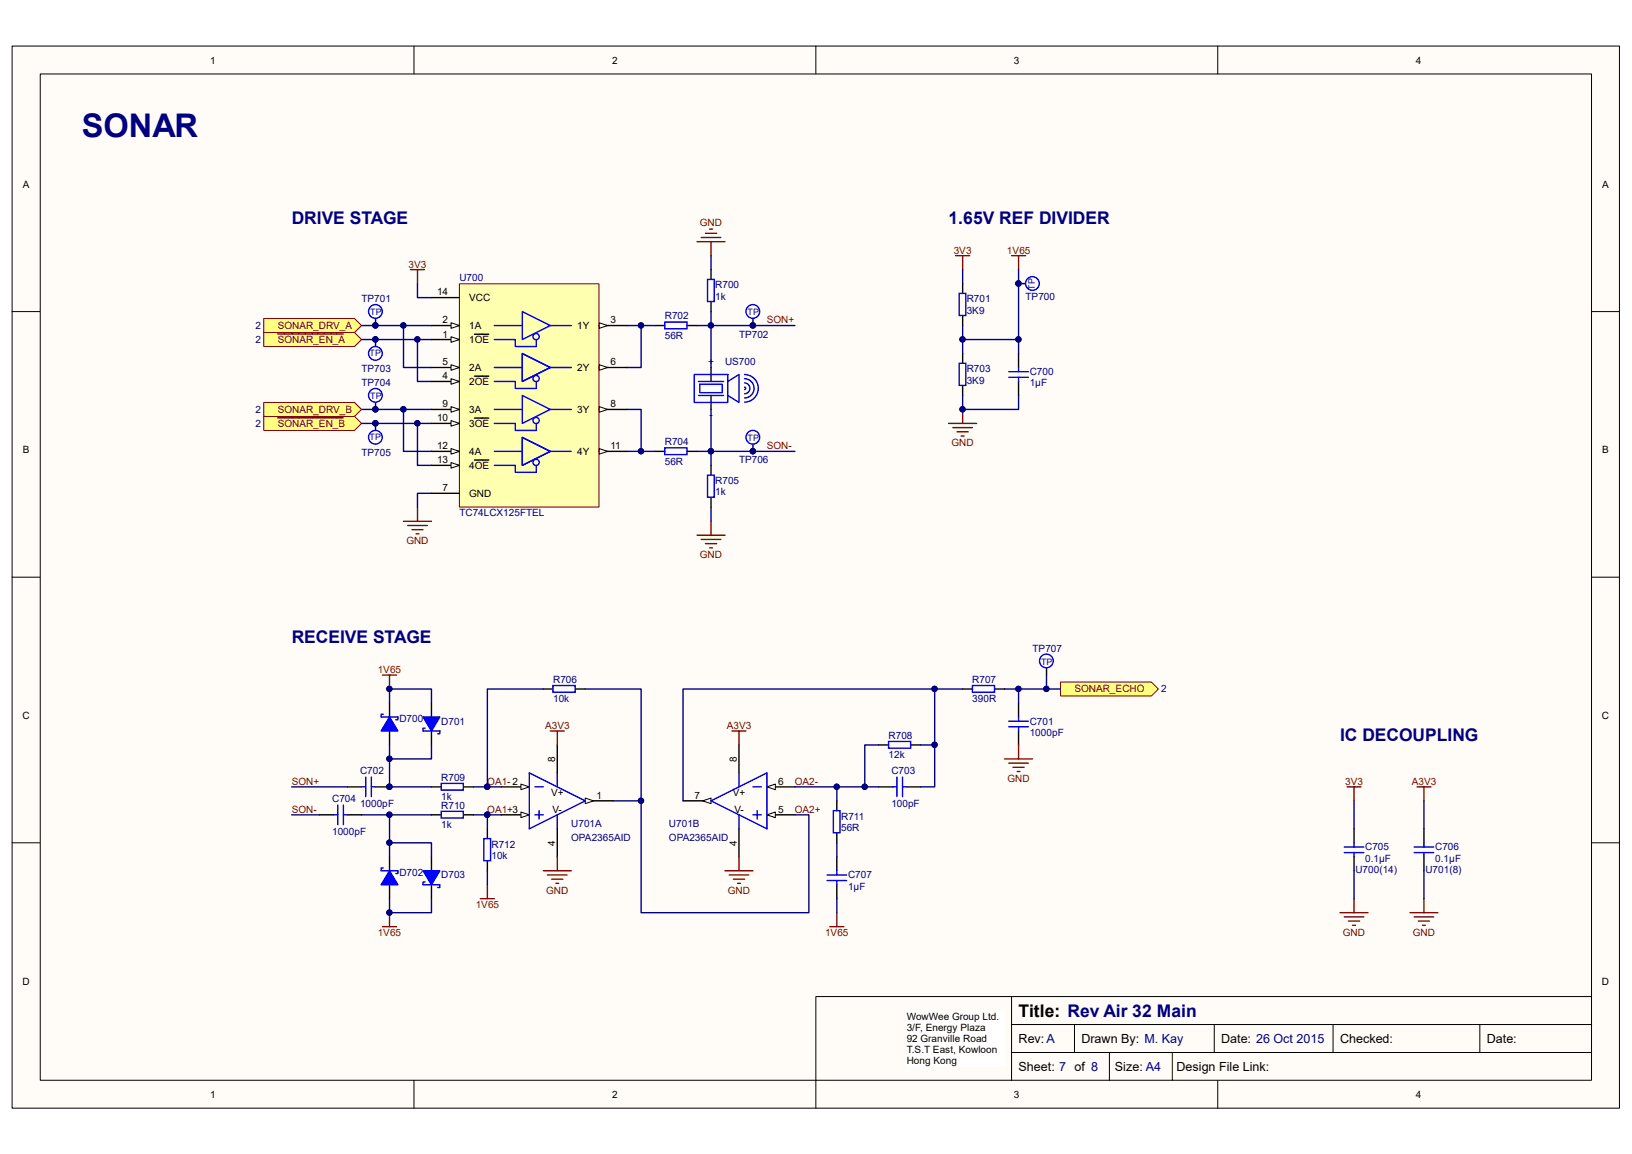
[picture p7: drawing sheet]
<svg xmlns="http://www.w3.org/2000/svg" width="297mm" height="210mm" viewBox="0 0 297 210" stroke-linecap="round" stroke-linejoin="round" font-family="sans-serif">
<path d="M2.2 8.4h292.5v193.3h-292.5z" fill="#fffcf8"/>
<path d="M2.2 8.4h292.5v193.3h-292.5z" fill="none" stroke="#000" stroke-width=".18"/>
<path d="M7.4 13.5h282.2v183.1h-282.2z" fill="#fffcf8"/>
<g fill="none" stroke="#000" stroke-width=".18">
<path d="M7.3 13.5h282.3v183.1h-282.3zM75.3 8.4v5.1M148.5 8.4v5.1M221.6 8.4v5.1M2.2 56.7h5.1M289.7 56.7h5.1M2.2 105h5.1M289.7 105h5.1M2.2 153.4h5.1M289.7 153.4h5.1M75.3 196.6v5.1M184.1 186.5h105.6"/>
<path d="M184.1 191.5h105.6M184.1 181.4v15.2M195.5 186.5v5M201.9 191.5v5.1M213.4 191.5v5.1M221 186.5v5M221.6 196.6v5.1M289.7 181.4h-141.2v20.3"/>
</g>
<path d="M165.1 184h17.7v10.1h-17.7z" fill="#fff"/>
<path d="M165 183.9h17.8v10.2h-17.8z" fill="none" stroke="#fff" stroke-width=".18"/>
<path d="M242.6 186.5v5M269.3 186.5v5" fill="none" stroke="#000" stroke-width=".18"/>
<path d="M83.7 51.7h25.3v40.6h-25.3z" fill="#ffffb0"/>
<path d="M83.6 51.6h25.4v40.7h-25.4z" fill="none" stroke="#800000" stroke-width=".18"/>
<path d="M78.5 61.8h5.1" fill="none" stroke="#000" stroke-width=".25"/>
<path d="M82.1 61.3l1.5 .5-1.5 .5z" fill="#fffcf8" stroke="#000" stroke-width=".18"/>
<path d="M78.5 59.2h5.1M86.4 60.8h2.6" fill="none" stroke="#000" stroke-width=".25"/>
<path d="M82.1 58.7l1.5 .5-1.5 .6z" fill="#fffcf8" stroke="#000" stroke-width=".18"/>
<path d="M78.5 54.2h5.1M109 59.2h5.1M78.5 89.8h5.1" fill="none" stroke="#000" stroke-width=".25"/>
<path d="M109 58.7l1.6 .5-1.6 .6z" fill="#fffcf8" stroke="#000" stroke-width=".18"/>
<path d="M78.5 69.4h5.1" fill="none" stroke="#000" stroke-width=".25"/>
<path d="M82.1 68.9l1.5 .5-1.5 .5z" fill="#fffcf8" stroke="#000" stroke-width=".18"/>
<path d="M78.5 66.9h5.1M86.4 68.5h2.6" fill="none" stroke="#000" stroke-width=".25"/>
<path d="M82.1 66.4l1.5 .5-1.5 .5z" fill="#fffcf8" stroke="#000" stroke-width=".18"/>
<path d="M109 66.9h5.1" fill="none" stroke="#000" stroke-width=".25"/>
<path d="M109 66.4l1.6 .5-1.6 .5z" fill="#fffcf8" stroke="#000" stroke-width=".18"/>
<path d="M78.5 84.7h5.1" fill="none" stroke="#000" stroke-width=".25"/>
<path d="M82.1 84.2l1.5 .5-1.5 .5z" fill="#fffcf8" stroke="#000" stroke-width=".18"/>
<path d="M78.5 82.1h5.1M86.4 83.7h2.6" fill="none" stroke="#000" stroke-width=".25"/>
<path d="M82.1 81.6l1.5 .5-1.5 .6z" fill="#fffcf8" stroke="#000" stroke-width=".18"/>
<path d="M109 82.1h5.1" fill="none" stroke="#000" stroke-width=".25"/>
<path d="M109 81.6l1.6 .5-1.6 .6z" fill="#fffcf8" stroke="#000" stroke-width=".18"/>
<path d="M78.5 77.1h5.1" fill="none" stroke="#000" stroke-width=".25"/>
<path d="M82.1 76.5l1.5 .6-1.5 .5z" fill="#fffcf8" stroke="#000" stroke-width=".18"/>
<path d="M78.5 74.5h5.1M86.4 76.1h2.6" fill="none" stroke="#000" stroke-width=".25"/>
<path d="M82.1 74l1.5 .5-1.5 .5z" fill="#fffcf8" stroke="#000" stroke-width=".18"/>
<path d="M109 74.5h5.1" fill="none" stroke="#000" stroke-width=".25"/>
<path d="M109 74l1.6 .5-1.6 .5z" fill="#fffcf8" stroke="#000" stroke-width=".18"/>
<g fill="none" stroke="#00f" stroke-width=".25">
<path d="M90 59.2h5.1M95.1 56.7l5 2.5-5 2.6zM100.1 59.2h3.9M121 58.6h4v1.2h-4zM128.8 50.9h1.2v4h-1.2zM90 69.4h3.8v1.3h3.8v-1.3M90 61.8h3.8v1.3h3.8v-1.3M90 77.1h3.8v1.2h3.8v-1.2M90 66.9h5.1M90 74.5h5.1M95.1 64.3l5 2.6-5 2.5zM95.1 72l5 2.5-5 2.6z"/>
<path d="M95.1 79.6l5 2.5-5 2.6zM100.1 66.9h3.9M100.1 74.5h3.9M126.3 68.2h6.2v5h-6.2zM127.1 69.4h4.6M127.1 72h4.6M127.4 69.9h4v1.6h-4zM132.5 69.4l2-1.2v5l-2-1.2M135.5 69.7a.99 .99 0 0 1 1 1 .99 .99 0 0 1-1 1M135.5 68.2a2.52 2.52 0 0 1 2.5 2.5 2.52 2.52 0 0 1-2.5 2.5M135.5 70.4l.2 .3-.2 .2M135.5 68.9a1.75 1.75 0 0 1 1.7 1.8 1.75 1.75 0 0 1-1.7 1.7"/>
<path d="M90 84.7h3.8v1.3h3.8v-1.3M90 82.1h5.1M100.1 82.1h3.9M121 81.5h4v1.2h-4zM128.8 86.5h1.2v4h-1.2z"/>
<circle cx="97.6" cy="76.5" r=".57"/>
<circle cx="97.6" cy="68.9" r=".57"/>
<circle cx="97.6" cy="61.3" r=".57"/>
<circle cx="97.6" cy="84.2" r=".57"/>
</g>
<g fill="none" stroke="#800000" stroke-width=".25">
<path d="M74.7 49.1h2.5M76 49.1v2.5M126.9 44h5M127.6 43.2h3.6M128.4 42.5h2M129.1 41.7h.6M129.4 44v2.5M73.4 94.9h5.1M74.2 95.6h3.6M75 96.4h2M75.7 97.2h.5M76 92.3v2.6"/>
<path d="M126.9 97.4h5M127.6 98.2h3.6M128.4 98.9h2M129.1 99.7h.6M129.4 94.9v2.5"/>
</g>
<path d="M119.2 59.2h1.8M125.1 59.2h1.8M129.4 49.1v1.8M129.4 54.9v1.8M129.4 66.9v2.5M129.4 72v2.5M119.2 82.1h1.8M125.1 82.1h1.8M129.4 84.7v1.8M129.4 90.5v1.8" fill="none" stroke="#000" stroke-width=".25"/>
<g fill="none" stroke="#000080" stroke-width=".25">
<path d="M73.4 59.2v7.7h5.1M76 51.6v2.6h2.5M114.1 59.2h5.1M116.7 59.2v7.7h-2.6M126.9 59.2h2.5v7.7M129.4 56.7v2.5h15.3M129.4 46.5v2.6M65.8 74.5h7.6M76 77.1v7.6h2.5M76 61.8v7.6h2.5M78.5 74.5h-5.1v7.6h5.1M114.1 74.5h2.6v7.6"/>
<path d="M129.4 74.5v7.6h-2.5M78.5 89.8h-2.5v2.5M114.1 82.1h5.1M129.4 92.3v2.6M144.7 82.1h-15.3v2.6"/>
</g>
<g fill="#000080" stroke="#000080" stroke-width=".18">
<circle cx="73.4" cy="74.5" r=".48"/>
<circle cx="76" cy="77" r=".48"/>
<circle cx="68.3" cy="74.5" r=".48"/>
<circle cx="76" cy="61.8" r=".48"/>
<circle cx="73.4" cy="59.2" r=".48"/>
<circle cx="116.7" cy="59.2" r=".48"/>
<circle cx="116.7" cy="82.1" r=".48"/>
<circle cx="129.4" cy="59.2" r=".48"/>
<circle cx="129.4" cy="82.1" r=".48"/>
<circle cx="137" cy="82.1" r=".48"/>
<circle cx="137" cy="59.2" r=".48"/>
</g>
<g fill="#ffff80" stroke="#800000" stroke-width=".18">
<path d="M48 58h16.5l1.3 1.2-1.3 1.3h-16.5z" fill-rule="evenodd"/>
<path d="M48 73.2h16.5l1.3 1.3-1.3 1.3h-16.5z" fill-rule="evenodd"/>
<path d="M48 60.5h16.5l1.3 1.3-1.3 1.3h-16.5z" fill-rule="evenodd"/>
</g>
<path d="M50.5 60.8h11.9" fill="none" stroke="#800000" stroke-width=".25"/>
<path d="M48 75.8h16.5l1.3 1.3-1.3 1.2h-16.5z" fill-rule="evenodd" fill="#ffff80" stroke="#800000" stroke-width=".18"/>
<path d="M50.5 76h11.9" fill="none" stroke="#800000" stroke-width=".25"/>
<path d="M106.5 145.7h5.1" fill="none" stroke="#000" stroke-width=".25"/>
<path d="M106.5 145.2l1.5 .5-1.5 .6z" fill="#fffcf8" stroke="#000" stroke-width=".18"/>
<path d="M91.2 143.2h5.1" fill="none" stroke="#000" stroke-width=".25"/>
<path d="M94.8 142.7l1.5 .5-1.5 .5z" fill="#fffcf8" stroke="#000" stroke-width=".18"/>
<path d="M91.2 148.3h5.1" fill="none" stroke="#000" stroke-width=".25"/>
<path d="M94.8 147.8l1.5 .5-1.5 .5z" fill="#fffcf8" stroke="#000" stroke-width=".18"/>
<path d="M96.3 140.7l10.2 5-10.2 5.1zM97.3 143.2h1.6M97.3 148.3h1.6M98.1 147.5v1.6M101.4 140.7v2.5M101.4 148.3v2.5" fill="none" stroke="#00f" stroke-width=".25"/>
<path d="M101.4 135.6v5.1M101.4 150.8v5.1M139.6 148.3h5.1" fill="none" stroke="#000" stroke-width=".25"/>
<path d="M139.6 148.3l1.5-.5v1z" fill="#fffcf8" stroke="#000" stroke-width=".18"/>
<path d="M139.6 143.2h5.1" fill="none" stroke="#000" stroke-width=".25"/>
<path d="M139.6 143.2l1.5-.5v1z" fill="#fffcf8" stroke="#000" stroke-width=".18"/>
<path d="M124.3 145.7h5.1" fill="none" stroke="#000" stroke-width=".25"/>
<path d="M127.9 145.7l1.5-.5v1.1z" fill="#fffcf8" stroke="#000" stroke-width=".18"/>
<g fill="none" stroke="#00f" stroke-width=".25">
<path d="M174.6 53.4h1.2v4h-1.2zM174.6 66.1h1.2v4h-1.2zM183.6 67.6h3.6M183.6 68.7h3.6M185.4 66.9v.7M185.4 68.7v.7M69.7 130h-.3v.5h3v.5h-.4M77.4 132.5h-.4v.5h3v.5h-.3M100.6 124.8h4.1v1.2h-4.1zM161.7 134.9h4v1.3h-4zM177 124.8h4v1.2h-4zM183.6 131.2h3.6"/>
<path d="M183.6 132.3h3.6M185.4 130.5v.7M185.4 132.3v.7M60.7 148.3h.8M61.5 146.5v3.6M62.5 148.3h.8M62.5 146.5v3.6M65.8 143.2h.8M66.6 141.4v3.6M67.6 143.2h.7M67.6 141.4v3.6M69.7 158h-.3v.5h3v.5h-.4"/>
<path d="M80.3 142.6h4v1.2h-4zM80.3 147.7h4v1.2h-4zM88.1 152.6h1.2v4h-1.2zM129.4 145.7l10.2-5v10.1zM134.5 140.7v2.5M134.5 148.3v2.5M137 143.2h1.6M137 148.3h1.6M137.8 147.5v1.6M150.5 159.2h3.6M151.7 147.5h1.2v4h-1.2zM152.3 158.5v.7"/>
<path d="M162.5 143.2h.7M163.2 141.4v3.6M164.3 143.2h.7M164.3 141.4v3.6M77.4 160.5h-.4v.5h3v.5h-.3M150.5 160.3h3.6M152.3 160.3v.7"/>
</g>
<g fill="none" stroke="#000" stroke-width=".25">
<path d="M175.2 51.6v1.8M175.2 57.5v1.7M175.2 64.3v1.8M175.2 70.2v1.8M185.4 64.3v2.6M185.4 69.4v2.6M70.9 127.9v2.6M70.9 133v2.6M78.5 127.9v2.6M78.5 133v2.6M98.9 125.4h1.8M104.7 125.4h1.8"/>
<path d="M134.5 135.6v5.1M159.9 135.6h1.8M165.8 135.6h1.8M175.2 125.4h1.8M181 125.4h1.8M185.4 127.9v2.6M185.4 133v2.6M190.5 121.6v1.3M58.2 148.3h2.5M63.3 143.2h2.5M63.3 148.3h2.5M68.3 143.2h2.6"/>
<path d="M70.9 155.9v2.6M78.5 143.2h1.8M78.5 148.3h1.8M78.5 155.9v2.6M84.4 143.2h1.8M84.4 148.3h1.8M88.7 150.8v1.8M88.7 156.7v1.8M134.5 150.8v5.1M152.3 145.7v1.8M152.3 151.6v1.8M152.3 155.9v2.6"/>
<path d="M159.9 143.2h2.6M165 143.2h2.6M70.9 161v2.6M78.5 161v2.6M152.3 161v2.6"/>
</g>
<g fill="none" stroke="#800000" stroke-width=".25">
<path d="M173.9 46.5h2.6M175.2 46.5v2.6M184.1 46.5h2.5M185.4 46.5v2.6M172.6 77.1h5.1M173.4 77.8h3.6M174.2 78.6h2M174.9 79.3h.5M175.2 74.5v2.6M69.6 122.9h2.6M70.9 122.9v2.5M100.1 133h2.6"/>
<path d="M101.4 133v2.6M133.2 133h2.6M134.5 133v2.6M182.8 138.1h5.1M183.6 138.9h3.6M184.4 139.6h2M185.4 135.6v2.5M98.9 158.5h5.1M99.6 159.2h3.6M100.4 160h2M101.4 155.9v2.6M131.9 158.5h5.1"/>
<path d="M132.7 159.2h3.6M133.5 160h2M134.5 155.9v2.6M185.1 140.4h.5M69.6 168.6h2.6M70.9 166.1v2.5M87.4 163.6h2.6M88.7 161v2.6M101.2 160.8h.5M134.2 160.8h.5M151 168.6h2.6M152.3 166.1v2.5"/>
</g>
<g fill="#000080" stroke="#000080" stroke-width=".18">
<circle cx="175.2" cy="74.5" r=".48"/>
<circle cx="70.9" cy="143.2" r=".48"/>
<circle cx="70.9" cy="125.4" r=".48"/>
<circle cx="70.9" cy="166.1" r=".48"/>
</g>
<g fill="#00f" stroke="#00f" stroke-width=".25">
<path d="M70.9 130.5l1.5 2.5h-3z"/>
<path d="M77 130.5h3l-1.5 2.5z"/>
<path d="M70.9 158.5l1.5 2.5h-3z"/>
<path d="M77 158.5h3l-1.5 2.5z"/>
</g>
<circle cx="190.4" cy="120.3" r="1.25" fill="#fff" stroke="#00f" stroke-width=".25"/>
<g fill="#000080" stroke="#000080" stroke-width=".18">
<circle cx="88.7" cy="143.2" r=".48"/>
<circle cx="88.7" cy="148.3" r=".48"/>
<circle cx="175.2" cy="61.8" r=".48"/>
<circle cx="185.3" cy="61.8" r=".48"/>
<circle cx="175.2" cy="74.5" r=".48"/>
<circle cx="185.3" cy="51.6" r=".48"/>
<circle cx="70.9" cy="148.3" r=".48"/>
<circle cx="70.9" cy="125.4" r=".48"/>
<circle cx="70.9" cy="138.1" r=".48"/>
<circle cx="70.9" cy="166.1" r=".48"/>
<circle cx="70.9" cy="153.4" r=".48"/>
<circle cx="70.9" cy="143.2" r=".48"/>
<circle cx="157.4" cy="143.2" r=".48"/>
<circle cx="170.1" cy="135.5" r=".48"/>
<circle cx="152.3" cy="143.2" r=".48"/>
<circle cx="185.3" cy="125.4" r=".48"/>
<circle cx="116.7" cy="145.7" r=".48"/>
<circle cx="170.1" cy="125.4" r=".48"/>
</g>
<g fill="none" stroke="#000080" stroke-width=".25">
<path d="M175.2 59.2v5.1M175.2 49.1v2.5M185.4 49.1v12.7M175.2 61.8h10.2v2.5M175.2 72v2.5h10.2v-2.5M70.9 127.9v-2.5h7.6v2.5M70.9 135.6v2.5h7.6v-2.5M70.9 138.1v5.1h7.6M98.9 125.4h-10.2v17.8M106.5 125.4h10.2v40.7h30.5v-17.8h-2.5M159.9 135.6h-2.5v7.6h2.5M167.6 135.6h2.5v7.6h-2.5"/>
<path d="M170.1 135.6v-10.2h-45.8v20.3M170.1 125.4h5.1M182.8 125.4h2.6v2.5M53.1 143.2h10.2M53.1 148.3h5.1M65.8 148.3h12.7M70.9 155.9v-2.5h7.6v2.5M70.9 148.3v5.1M86.2 148.3h5M88.7 148.3v2.5M88.7 158.5v2.5M111.6 145.7h5.1"/>
<path d="M144.7 143.2h12.7M152.3 143.2v2.5M152.3 153.4v2.5M70.9 163.6v2.5h7.6v-2.5M152.3 163.6v2.5"/>
</g>
<path d="M193 124.1h16.5l1.3 1.3-1.3 1.3h-16.5z" fill-rule="evenodd" fill="#ffff80" stroke="#800000" stroke-width=".18"/>
<path d="M137 58v1.2M246.4 150.8v2.6M246.4 155.9v2.6M259.1 150.8v2.6M259.1 155.9v2.6" fill="none" stroke="#000" stroke-width=".25"/>
<path d="M244.6 154.1h3.6M244.6 155.2h3.6M246.4 153.4v.7M246.4 155.2v.7M257.4 154.1h3.5M257.4 155.2h3.5M259.1 153.4v.7M259.1 155.2v.7" fill="none" stroke="#00f" stroke-width=".25"/>
<path d="M257.9 143.2h2.5M259.1 143.2v2.5M243.9 166.1h5.1M244.6 166.9h3.6M245.4 167.6h2M246.2 168.4h.5M246.4 163.6v2.5" fill="none" stroke="#800000" stroke-width=".25"/>
<path d="M190.5 122.9v2.5h-5.1M190.5 125.4h2.5M246.4 145.7v5.1M246.4 158.5v5.1" fill="none" stroke="#000080" stroke-width=".25"/>
<g fill="#000080" stroke="#000080" stroke-width=".18">
<circle cx="190.4" cy="125.4" r=".48"/>
<circle cx="185.3" cy="125.4" r=".48"/>
<circle cx="137" cy="59.2" r=".48"/>
</g>
<circle cx="137" cy="56.7" r="1.25" fill="#fff" stroke="#00f" stroke-width=".25"/>
<g fill="#000080" stroke="#000080" stroke-width=".18">
<circle cx="137" cy="59.2" r=".48"/>
<circle cx="137" cy="82.1" r=".48"/>
</g>
<path d="M137 80.9v1.2" fill="none" stroke="#000" stroke-width=".25"/>
<circle cx="137" cy="79.6" r="1.25" fill="#fff" stroke="#00f" stroke-width=".25"/>
<g fill="#000080" stroke="#000080" stroke-width=".18">
<circle cx="137" cy="82.1" r=".48"/>
<circle cx="68.3" cy="59.2" r=".48"/>
<circle cx="73.4" cy="59.2" r=".48"/>
</g>
<path d="M65.8 59.2h12.7" fill="none" stroke="#000080" stroke-width=".25"/>
<path d="M68.3 58v1.2" fill="none" stroke="#000" stroke-width=".25"/>
<circle cx="68.3" cy="56.7" r="1.25" fill="#fff" stroke="#00f" stroke-width=".25"/>
<g fill="#000080" stroke="#000080" stroke-width=".18">
<circle cx="68.3" cy="59.2" r=".48"/>
<circle cx="68.3" cy="74.5" r=".48"/>
</g>
<path d="M68.3 73.2v1.3" fill="none" stroke="#000" stroke-width=".25"/>
<circle cx="68.3" cy="71.9" r="1.25" fill="#fff" stroke="#00f" stroke-width=".25"/>
<g fill="#000080" stroke="#000080" stroke-width=".18">
<circle cx="68.3" cy="74.5" r=".48"/>
<circle cx="68.3" cy="61.8" r=".48"/>
<circle cx="76" cy="61.8" r=".48"/>
</g>
<path d="M65.8 61.8h12.7" fill="none" stroke="#000080" stroke-width=".25"/>
<path d="M68.3 61.8v1.3" fill="none" stroke="#000" stroke-width=".25"/>
<circle cx="68.3" cy="64.3" r="1.25" fill="#fff" stroke="#00f" stroke-width=".25"/>
<g fill="#000080" stroke="#000080" stroke-width=".18">
<circle cx="68.3" cy="61.8" r=".48"/>
<circle cx="68.3" cy="77" r=".48"/>
<circle cx="76" cy="77" r=".48"/>
</g>
<path d="M65.8 77.1h12.7" fill="none" stroke="#000080" stroke-width=".25"/>
<path d="M68.3 77.1v1.2" fill="none" stroke="#000" stroke-width=".25"/>
<circle cx="68.3" cy="79.6" r="1.25" fill="#fff" stroke="#00f" stroke-width=".25"/>
<g fill="#000080" stroke="#000080" stroke-width=".18">
<circle cx="68.3" cy="77" r=".48"/>
<circle cx="88.7" cy="143.2" r=".48"/>
<circle cx="185.3" cy="51.6" r=".48"/>
</g>
<path d="M86.2 143.2h5" fill="none" stroke="#000080" stroke-width=".25"/>
<path d="M185.4 51.6h1.2" fill="none" stroke="#000" stroke-width=".25"/>
<circle cx="187.9" cy="51.6" r="1.25" fill="#fff" stroke="#00f" stroke-width=".25"/>
<circle cx="185.3" cy="51.6" r=".48" fill="#000080" stroke="#000080" stroke-width=".18"/>
<path d="M259.1 145.7v5.1M259.1 158.5v5.1" fill="none" stroke="#000080" stroke-width=".25"/>
<path d="M245.2 143.2h2.5M246.4 143.2v2.5M256.6 166.1h5.1M257.4 166.9h3.5M258.1 167.6h2.1M258.9 168.4h.5M259.1 163.6v2.5" fill="none" stroke="#800000" stroke-width=".25"/>
<text font-size="5.9" fill="#000080" x="14.9" y="24.9">SONAR</text>
<g font-size="3.2" fill="#000080">
<text x="53.1" y="40.8">DRIVE STAGE</text>
<text x="172.6" y="40.8">1.65V REF DIVIDER</text>
<text x="53.1" y="117.1">RECEIVE STAGE</text>
<text x="243.9" y="134.9">IC DECOUPLING</text>
</g>
<text font-size="3.2" x="185.4" y="185">Title: Rev Air 32 Main</text>
<g font-size="2.3">
<text x="185.4" y="189.8">Rev:A</text>
<text x="196.8" y="189.8">Drawn By: M. Kay</text>
<text x="222.2" y="189.8">Date: 26 Oct 2015</text>
<text x="243.9" y="189.8">Checked:</text>
<text x="270.6" y="189.8">Date:</text>
<text x="185.4" y="194.9">Sheet: 7 of 8</text>
<text x="202.9" y="194.9">Size: A4</text>
<text x="214.1" y="194.9">Design File Link:</text>
</g>
<g font-size="1.8">
<text x="38.3" y="11.6">1</text>
<text x="111.4" y="11.6">2</text>
<text x="184.5" y="11.6">3</text>
<text x="257.7" y="11.6">4</text>
<text x="4.1" y="34.2">A</text>
<text x="291.6" y="34.2">A</text>
<text x="79.5" y="53.8">14</text>
<text x="80.6" y="58.8">2</text>
<text x="85.4" y="59.9">1A</text>
<text x="85.4" y="54.8">VCC</text>
<text x="105" y="59.9">1Y</text>
<text x="111.1" y="58.8">3</text>
<text x="80.6" y="61.4">1</text>
<text x="85.4" y="62.4">1OE</text>
<text x="80.6" y="69">4</text>
<text x="80.6" y="66.5">5</text>
<text x="85.4" y="70.1">2OE</text>
<text x="85.4" y="67.5">2A</text>
<text x="105" y="67.5">2Y</text>
<text x="111.1" y="66.5">6</text>
<text x="128.9" y="66.5">+</text>
<text x="79.5" y="76.7">10</text>
<text x="80.6" y="74.1">9</text>
<text x="85.4" y="77.7">3OE</text>
<text x="85.4" y="75.1">3A</text>
<text x="105" y="75.1">3Y</text>
<text x="111.1" y="74.1">8</text>
<text x="129.1" y="76.2">-</text>
<text x="4.1" y="82.5">B</text>
<text x="79.5" y="81.7">12</text>
<text x="85.4" y="82.8">4A</text>
<text x="105" y="82.8">4Y</text>
<text x="111.1" y="81.7">11</text>
<text x="291.6" y="82.5">B</text>
<text x="79.5" y="84.3">13</text>
<text x="80.6" y="89.4">7</text>
<text x="85.4" y="85.3">4OE</text>
<text x="85.4" y="90.4">GND</text>
<text x="4.1" y="130.9">C</text>
<text x="291.5" y="130.9">C</text>
<text x="101" y="138.6" transform="rotate(-90 101 138.6)">8</text>
<text x="134.1" y="138.6" transform="rotate(-90 134.1 138.6)">8</text>
<text x="141.6" y="142.8">6</text>
<text x="100.3" y="144.9">V+</text>
<text x="100.5" y="147.9">V-</text>
<text x="108.5" y="145.4">1</text>
<text x="126.4" y="145.4">7</text>
<text x="133.3" y="144.9">V+</text>
<text x="133.6" y="147.9">V-</text>
<text x="141.6" y="147.9">5</text>
<text x="101" y="153.9" transform="rotate(-90 101 153.9)">4</text>
<text x="134.1" y="153.9" transform="rotate(-90 134.1 153.9)">4</text>
<text x="4.1" y="179.2">D</text>
<text x="291.5" y="179.2">D</text>
<text x="165" y="185.5">WowWee Group Ltd.</text>
<text x="165" y="187.6">3/F, Energy Plaza</text>
<text x="165" y="189.6">92 Granville Road</text>
<text x="165" y="191.7">T.S.T East, Kowloon</text>
<text x="165" y="193.7">Hong Kong</text>
<text x="38.3" y="199.8">1</text>
<text x="111.4" y="199.8">2</text>
<text x="184.5" y="199.8">3</text>
<text x="257.7" y="199.8">4</text>
</g>
<g font-size="1.8" fill="#800000">
<text x="127.4" y="41.1">GND</text>
<text x="173.6" y="46.1">3V3</text>
<text x="183.3" y="46.1">1V65</text>
<text x="74.3" y="48.7">3V3</text>
<text x="50.5" y="59.9">SONAR_DRV_A</text>
<text x="139.6" y="58.8">SON+</text>
<text x="50.5" y="62.4">SONAR_EN_A</text>
<text x="50.5" y="75.1">SONAR_DRV_B</text>
<text x="50.5" y="77.7">SONAR_EN_B</text>
<text x="139.6" y="81.7">SON-</text>
<text x="173.2" y="81.2">GND</text>
<text x="74" y="99.1">GND</text>
<text x="127.4" y="101.6">GND</text>
<text x="68.7" y="122.5">1V65</text>
<text x="195.5" y="126">SONAR_ECHO</text>
<text x="99.2" y="132.6">A3V3</text>
<text x="132.2" y="132.6">A3V3</text>
<text x="53.1" y="142.8">SON+</text>
<text x="88.7" y="142.8">OA1- 2</text>
<text x="144.7" y="142.8">OA2-</text>
<text x="183.3" y="142.3">GND</text>
<text x="244.8" y="142.8">3V3</text>
<text x="256.9" y="142.8">A3V3</text>
<text x="53.1" y="147.9">SON-</text>
<text x="88.7" y="147.9">OA1+3</text>
<text x="144.7" y="147.9">OA2+</text>
<text x="86.6" y="165.2">1V65</text>
<text x="99.4" y="162.6">GND</text>
<text x="132.5" y="162.6">GND</text>
<text x="68.7" y="170.3">1V65</text>
<text x="150.2" y="170.3">1V65</text>
<text x="244.4" y="170.3">GND</text>
<text x="257.1" y="170.3">GND</text>
</g>
<g font-size="1.8" fill="#000080">
<text x="83.6" y="51.2">U700</text>
<text x="130.2" y="52.5">R700</text>
<text x="46.5" y="59.9">2</text>
<text x="65.8" y="55">TP701</text>
<text x="121" y="58.1">R702</text>
<text x="130.2" y="54.5">1k</text>
<text x="175.9" y="55">R701</text>
<text x="175.9" y="57.1">3K9</text>
<text x="186.6" y="54.5">TP700</text>
<text x="46.5" y="62.4">2</text>
<text x="121" y="61.7">56R</text>
<text x="134.5" y="61.4">TP702</text>
<text x="65.8" y="70.3">TP704</text>
<text x="65.8" y="67.8">TP703</text>
<text x="132" y="66.5">US700</text>
<text x="175.9" y="67.8">R703</text>
<text x="175.9" y="69.8">3K9</text>
<text x="187.4" y="68.3">C700</text>
<text x="187.4" y="70.3">1µF</text>
<text x="46.5" y="75.1">2</text>
<text x="46.5" y="77.7">2</text>
<text x="65.8" y="83">TP705</text>
<text x="121" y="81">R704</text>
<text x="121" y="84.5">56R</text>
<text x="130.2" y="88.1">R705</text>
<text x="134.5" y="84.3">TP706</text>
<text x="83.6" y="94">TC74LCX125FTEL</text>
<text x="130.2" y="90.2">1k</text>
<text x="187.9" y="118.7">TP707</text>
<text x="100.7" y="124.2">R706</text>
<text x="177" y="124.2">R707</text>
<text x="72.7" y="131.4">D700</text>
<text x="80.3" y="131.9">D701</text>
<text x="100.7" y="127.8">10k</text>
<text x="177" y="127.8">390R</text>
<text x="187.4" y="131.9">C701</text>
<text x="211.3" y="126">2</text>
<text x="161.7" y="134.4">R708</text>
<text x="161.7" y="138">12k</text>
<text x="187.4" y="133.9">1000pF</text>
<text x="65.5" y="140.8">C702</text>
<text x="80.3" y="142.1">R709</text>
<text x="162.2" y="140.8">C703</text>
<text x="60.5" y="145.9">C704</text>
<text x="65.5" y="146.9">1000pF</text>
<text x="80.3" y="145.6">1k</text>
<text x="80.3" y="147.2">R710</text>
<text x="153.1" y="149.2">R711</text>
<text x="162.2" y="146.9">100pF</text>
<text x="60.5" y="152">1000pF</text>
<text x="80.3" y="150.7">1k</text>
<text x="89.5" y="154.3">R712</text>
<text x="104" y="150.5">U701A</text>
<text x="104" y="153">OPA2365AID</text>
<text x="121.8" y="150.5">U701B</text>
<text x="121.8" y="153">OPA2365AID</text>
<text x="153.1" y="151.2">56R</text>
<text x="248.5" y="154.8">C705</text>
<text x="261.2" y="154.8">C706</text>
<text x="72.7" y="159.3">D702</text>
<text x="80.3" y="159.9">D703</text>
<text x="89.5" y="156.3">10k</text>
<text x="154.3" y="159.9">C707</text>
<text x="154.3" y="161.9">1µF</text>
<text x="246.7" y="158.8">U700(14)</text>
<text x="248.5" y="156.8">0.1µF</text>
<text x="259.4" y="158.8">U701(8)</text>
<text x="261.2" y="156.8">0.1µF</text>
</g>
<g font-size="1.6" fill="#000080">
<text x="188.3" y="52.7" transform="rotate(-90 188.3 52.7)">TP</text>
<text x="67.4" y="57.4">TP</text>
<text x="136.1" y="57.4">TP</text>
<text x="67.3" y="64.8">TP</text>
<text x="67.4" y="72.6">TP</text>
<text x="67.3" y="80">TP</text>
<text x="136.1" y="80.3">TP</text>
<text x="189.5" y="121">TP</text>
</g>
</svg>
